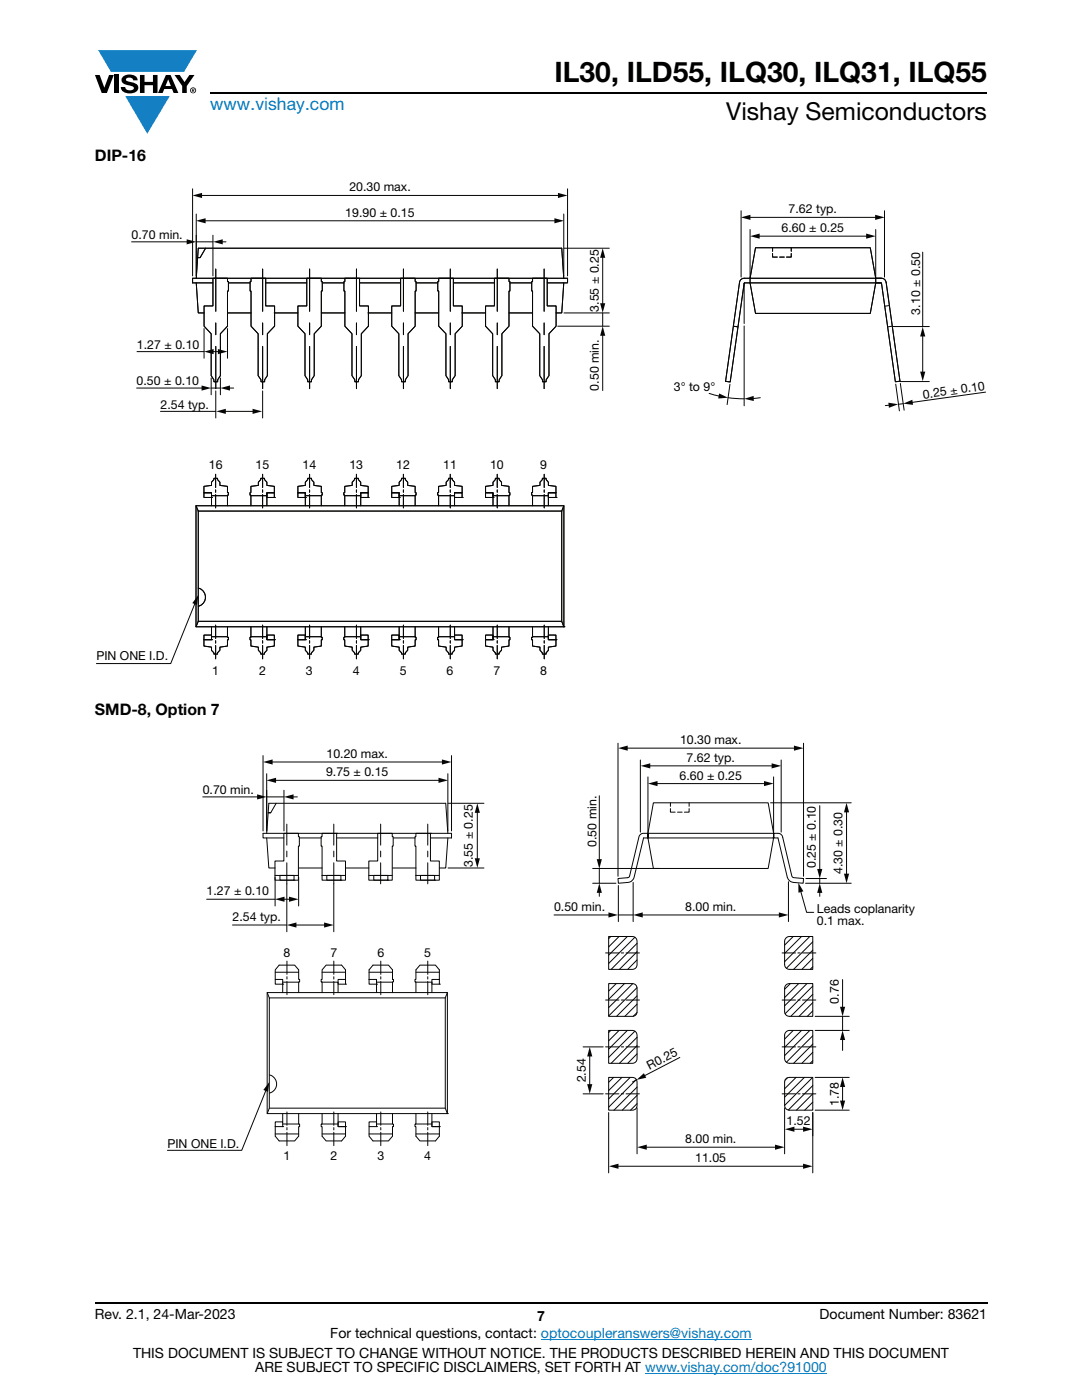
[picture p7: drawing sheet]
<svg xmlns="http://www.w3.org/2000/svg" width="216mm" height="279mm" viewBox="0 0 216 279" stroke-linecap="round" stroke-linejoin="round" font-family="sans-serif">
<g fill="#147fc3">
<path d="M19.6 10h19.7l-2.6 4.3h-1.1h-13.5z"/>
<path d="M25 19.2h8.9l-4.5 7.5z"/>
</g>
<g fill="#000">
<path d="M18.9 15h1l.9 2.5 1-2.5h.9l-1.4 3.6h-1zM22.9 15h.9v3.6h-.9zM24.6 15.3a2.1 2.1 0 0 1 2.8 .3l.1 .4h-.9a.79 .79 0 0 0-.7-.5 .79 .79 0 0 0-.8 .4l.3 .3 1 .2a1.08 1.08 0 0 1 1.2 1 1.08 1.08 0 0 1-1.1 1.2 1.73 1.73 0 0 1-2.4-1.2h.9a.96 .96 0 0 0 .8 .6 .96 .96 0 0 0 .9-.4 1.31 1.31 0 0 0-1.2-.6 1.03 1.03 0 0 1-1.1-.6 1.03 1.03 0 0 1 .2-1.1zM27.9 15h.9v1.3h1.7v-1.3h.9v3.6h-.9v-1.6h-1.7v1.6h-.9zM34.8 15h1.1l.9 1.4 1-1.4h1l-1.5 2.2v1.4h-.9v-1.4z"/>
<path d="M33.6 15.9l.5 1.3h-1.1zM33.1 15l-1.6 3.6h1l.3-.8h1.5l.3 .8h1l-1.6-3.6z"/>
<path d="M38.4 17.8h.2v.2h-.2zM38.3 17.7v.7h.1v-.3l.4 .3-.2-.3 .2-.2-.1-.2z"/>
<path d="M38.1 18a.46 .46 0 0 1 .9 0 .46 .46 0 0 1-.9 0zM37.9 18a.6 .6 0 0 0 1.2 0 .6 .6 0 0 0-1.2 0z"/>
</g>
<path d="M42 18.6h155M18.9 260h178.1" fill="none" stroke="#000" stroke-width=".36"/>
<path d="M107.9 267.3h42.1M128.7 274h36.3" fill="none" stroke="#007ec4" stroke-width=".2"/>
<g fill="none" stroke="#050504" stroke-width=".2">
<path d="M40.7 98.3h1.5v1h-1.5zM42.2 99.3h.1M42.2 98.9h3.2M43 94.7v2.6M43 97.8v.4M43 98.7v2.7M50.1 98.9h3.2M52.4 94.7v2.6M52.4 97.8v.4M52.4 98.7v2.7M53.3 98.3h1.4v1h-1.4zM54.7 99.3h.1"/>
<path d="M59.4 98.3h1.5v1h-1.5zM60.9 99.3h.1M60.9 98.9h3.2M61.8 94.7v2.6M61.8 97.8v.4M61.8 98.7v2.7M68.8 98.9h3.2M71.1 94.7v2.6M71.1 97.8v.4M71.1 98.7v2.7M72 98.3h1.5v1h-1.5zM73.5 99.3h.1"/>
<path d="M78.2 98.3h1.4v1h-1.4zM79.6 99.3h.1M79.6 98.9h3.2M80.5 94.7v2.6M80.5 97.8v.4M80.5 98.7v2.7M87.5 98.9h3.2M89.8 94.7v2.6M89.8 97.8v.4M89.8 98.7v2.7M90.7 98.3h1.5v1h-1.5zM92.2 99.3h.1"/>
<path d="M92.2 98.3v-1.2l-1.5-.2v-.7l-.5-.5v-.2h-.7v.2l-.5 .5v.7l-1.5 .2v1.2h-.2v.5h.2v2.1v-2.1h-.2v-.5h.2v-1.2l1.5-.2v-.7l.5-.5v-.2h.7v.2l.5 .5v.7l1.5 .2v1.2h-1.5v2.6M96.9 98.3h1.5v1h-1.5zM98.4 99.3h.1M98.4 98.9h3.2M99.2 94.7v2.6M99.2 97.8v.4M99.2 98.7v2.7M106.3 98.9h3.1M108.6 94.7v2.6M108.6 97.8v.4M108.6 98.7v2.7M109.4 98.3h1.5v1h-1.5z"/>
<path d="M110.9 99.3h.1M39.1 100.9l.5 1.1M39.1 100.9h73.4v24.2h-73.4zM39.6 102h72.5M39.6 102v22M39.6 117.4a1.87 1.87 0 0 1 1.4 1.8 1.87 1.87 0 0 1-1.4 1.8M45.4 100.9v-2.1h.2v-.5h-.2v-1.2l-1.5-.2v-.7l-.5-.5v-.2h-.7v.2l-.5 .5v.7l-1.5 .2v1.2h1.5v2.6M50.1 100.9v-2.1h-.2v-.5h.2v-1.2l1.5-.2v-.7l.4-.5v-.2h.8v.2l.5 .5v.7l1.4 .2v1.2h-1.4v2.6M64.1 100.9v-2.1h.2v-.5h-.2v-1.2l-1.5-.2v-.7l-.4-.5v-.2h-.8v.2l-.5 .5v.7l-1.5 .2v1.2h1.5v2.6M68.8 100.9v-2.1h-.2v-.5h.2v-1.2l1.5-.2v-.7l.4-.5v-.2h.8v.2l.5 .5v.7l1.5 .2v1.2h-1.5v2.6M82.8 100.9v-2.1h.2v-.5h-.2v-1.2l-1.4-.2v-.7l-.5-.5v-.2h-.8v.2l-.4 .5v.7l-1.5 .2v1.2h1.5v2.6M101.6 100.9v-2.1h.2v-.5h-.2v-1.2l-1.5-.2v-.7l-.5-.5v-.2h-.8v.2l-.4 .5v.7l-1.5 .2v1.2h1.5v2.6"/>
<path d="M106.3 100.9v-2.1h-.2v-.5h.2v-1.2l1.4-.2v-.7l.5-.5v-.2h.8v.2l.4 .5v.7l1.5 .2v1.2h-1.5v2.6M112.1 102v22l.4 1.1M112.5 100.9l-.4 1.1M39 120.2l-4.9 12.2h-14.9M39.6 124h72.5M39.6 124l-.5 1.1M40.7 126.7h1.5v1h-1.5zM42.2 127.1h3.2M42.2 127.7h.1M42.2 125.1v2.6h-1.5M43 124.8v2.6M43 127.9v.4"/>
<path d="M43 128.8v2.7M45.4 125.1v2.1h.2v.5h-.2v1.2l-1.5 .2v.7l-.5 .5v.2h-.7v-.2l-.5-.5v-.7l-1.5-.2v-1.2M50.1 127.1h3.2M50.1 125.1v2.1h-.2v.5h.2v1.2l1.5 .2v.7l.4 .5v.2h.8v-.2l.5-.5v-.7l1.4-.2v-1.2M52.4 124.8v2.6M52.4 127.9v.4M52.4 128.8v2.7M53.3 126.7h1.4v1h-1.4zM53.3 125.1v2.6h1.4M54.7 127.7h.1M59.4 126.7h1.5v1h-1.5zM60.9 127.7h.1"/>
<path d="M60.9 127.1h3.2M60.9 125.1v2.6h-1.5M61.8 124.8v2.6M61.8 127.9v.4M61.8 128.8v2.7M64.1 125.1v2.1h.2v.5h-.2v1.2l-1.5 .2v.7l-.4 .5v.2h-.8v-.2l-.5-.5v-.7l-1.5-.2v-1.2M68.8 127.1h3.2M68.8 125.1v2.1h-.2v.5h.2v1.2l1.5 .2v.7l.4 .5v.2h.8v-.2l.5-.5v-.7l1.5-.2v-1.2M71.1 124.8v2.6M71.1 127.9v.4M71.1 128.8v2.7M72 126.7h1.5v1h-1.5z"/>
<path d="M72 125.1v2.6h1.5M73.5 127.7h.1M78.2 126.7h1.4v1h-1.4zM79.6 127.7h.1M79.6 127.1h3.2M79.7 125.1v2.6h-1.5M80.5 124.8v2.6M80.5 127.9v.4M80.5 128.8v2.7M82.8 125.1v2.1h.2v.5h-.2v1.2l-1.4 .2v.7l-.5 .5v.2h-.8v-.2l-.4-.5v-.7l-1.5-.2v-1.2M87.5 127.1h3.2M89.8 124.8v2.6"/>
<path d="M89.8 127.9v.4M89.8 128.8v2.7M90.7 126.7h1.5v1h-1.5zM92.2 127.7h.1M92.2 127.7h-1.5v-2.6v2.6h1.5M92.2 127.7v1.2l-1.5 .2v.7l-.5 .5v.2h-.7v-.2l-.5-.5v-.7l-1.5-.2v-1.2h-.2v-.5h.2v-2.1v2.1h-.2v.5h.2v1.2l1.5 .2v.7l.5 .5v.2h.7v-.2l.5-.5v-.7l1.5-.2v-1.2M96.9 126.7h1.5v1h-1.5zM98.4 127.7h.1M98.4 127.1h3.2M98.4 125.1v2.6h-1.5M99.2 124.8v2.6M99.2 127.9v.4"/>
<path d="M99.2 128.8v2.7M101.6 125.1v2.1h.2v.5h-.2v1.2l-1.5 .2v.7l-.5 .5v.2h-.8v-.2l-.4-.5v-.7l-1.5-.2v-1.2M106.3 127.1h3.1M106.3 125.1v2.1h-.2v.5h.2v1.2l1.4 .2v.7l.5 .5v.2h.8v-.2l.4-.5v-.7l1.5-.2v-1.2M108.6 124.8v2.6M108.6 127.9v.4M108.6 128.8v2.7M109.4 126.7h1.5v1h-1.5zM109.4 125.1v2.6h1.5M110.9 127.7h.1M112.5 125.1h.1"/>
</g>
<path d="M39.6 118.8l-.3 1.9-.9-.3z" fill="#050504"/>
<path d="M150.8 49.4h22.9l1 6.1v1l-1 6h-22.9l-1.1-6v-1zM151.2 47.1h22M154.2 50.6v.7h.9M154.2 49.4v.8M155.6 51.3h.9M157.9 50.6v.7h-1M157.9 49.4v.8M175.8 56.5h-27.3l-2.8 19.7-.9-.1 2.8-19.8a.89 .89 0 0 1 .9-.8h27.4a.93 .93 0 0 1 .9 .8l2.8 19.8-.9 .1-2.8-19.7h-1.3M146.3 65.1l1 .1M177.5 61l-1 .1M178 65.1l-.9 .1" fill="none" stroke="#050504" stroke-width=".2"/>
<g fill="#050504">
<path d="M172.8 46.6l1.9 .5-1.9 .5z"/>
<path d="M149.7 47.1l1.9-.5v1z"/>
</g>
<path d="M149.4 43.4h25.6M149.7 45.8v9.7M174.7 45.8v9.7" fill="none" stroke="#050504" stroke-width=".2"/>
<g fill="#050504">
<path d="M147.8 43.4l1.9-.5v1z"/>
<path d="M174.6 42.9l1.9 .5-1.9 .5z"/>
</g>
<path d="M147.9 42.1v13.2M176.5 42.1v13.2M184.1 66.8v7.7" fill="none" stroke="#050504" stroke-width=".2"/>
<g fill="#050504">
<path d="M183.6 74.2h1l-.5 1.9z"/>
<path d="M184.1 65.2l.5 2h-1z"/>
</g>
<path d="M178 65.2h7.4M179.6 76.1h5.8M196.7 78.3l-14.9 2M180.2 80.6l-.9 .1" fill="none" stroke="#050504" stroke-width=".2"/>
<path d="M180.2 80.6l1.8-.8 .2 1z" fill="#050504"/>
<path d="M177.7 80.8l-1 .1" fill="none" stroke="#050504" stroke-width=".2"/>
<path d="M177.3 80.4l1.9 .3-1.8 .7z" fill="#050504"/>
<g fill="none" stroke="#050504" stroke-width=".2">
<path d="M148.5 56.5v8.1M150.8 49.4h22.9l1 6.1v1l-1 6h-22.9l-1.1-6v-1zM154.2 50.6v.7h.9M154.2 49.4v.8M155.6 51.3h.9M157.9 50.6v.7h-1M157.9 49.4v.8M174.6 56.5l1.3 .1 2.8 19.6 .9-.1-2.9-20a.87 .87 0 0 0-.8-.6l-27.7 .1a.9 .9 0 0 0-.6 .7l-2.8 19.8 .9 .1 2.8-19.6M175.8 56.5l-27.3 .1M184.1 50.3v14.9M145.3 79.4l3.2 .2M145.7 76.7l-.6 4.1"/>
<path d="M146.3 65.1l1 .1M148.5 65v16M151.7 79.4l-1.6 .1M178.7 76.7l.8 5.3M179.7 76.5l.7 5.4"/>
</g>
<path d="M148.5 79.6l1.9-.6v1z" fill="#050504"/>
<path d="M141.5 78.5l2.2 .6" fill="none" stroke="#050504" stroke-width=".2"/>
<path d="M143.5 78.5l1.8 .9-2 .1z" fill="#050504"/>
<g fill="none" stroke="#050504" stroke-width=".2">
<path d="M39.2 55.5l.4-6h72.5l.4 6M39.2 56.5l.4 6h1.1M40.7 44.1h70.3M41 49.5l-1.1 1.9h-.5h.5M43.1 53.7v8.4M45.6 56.5h4.3M52.4 53.7v8.4M53 56.5h8.2M61.8 53.7v8.4M64.3 56.5h4.3M71.1 53.7v8.4M71.7 56.5h8.2"/>
<path d="M80.5 53.7v8.4M83 56.5h4.3M89.9 53.7v8.4M90.5 56.5h8.2M99.2 53.7v8.4M101.8 56.5h4.3M108.6 53.7v8.4M109.2 56.5h4v-1h-74.8v1h4.1M112.5 56.5l-.4 6h-1.1M43.1 64.5v2.3M43.1 69.1v8.5M45.4 62.5h4.7"/>
<path d="M52.4 64.5v2.3M52.4 69.1v8.5M54.7 62.5h4.7M61.8 64.5v2.3M61.8 69.1v8.5M64.1 62.5h4.7M71.1 64.5v2.3M71.1 69.1v8.5M73.4 62.5h4.8M80.5 64.5v2.3M80.5 69.1v8.5M82.8 62.5h4.7"/>
<path d="M89.9 64.5v2.3M89.9 69.1v8.5M92.2 62.5h4.7M99.2 64.5v2.3M99.2 69.1v8.5M101.6 62.5h4.7M108.6 64.5v2.3M108.6 69.1v8.5"/>
</g>
<g fill="#050504">
<path d="M39.1 44.1l1.9-.6v1.1z"/>
<path d="M110.6 43.5l1.9 .6-1.9 .5z"/>
</g>
<path d="M40 39h71.7M39.2 42.7v12.4M112.5 42.7v12.4" fill="none" stroke="#050504" stroke-width=".2"/>
<g fill="#050504">
<path d="M38.4 39l1.9-.5v1z"/>
<path d="M111.3 38.5l1.9 .5-1.9 .5z"/>
</g>
<path d="M38.4 37.7v17.4M113.2 37.7v17.4M42.5 55.5h2.9v.7h.2v1.9h-.2v7l-1.4 1.5v8.4l-.6 .8v.4h-.7v-.4l-.6-.8v-8.4l-1.4-1.5v-4h1.8zM50.1 55.5h2.9v5.6h1.8v4l-1.5 1.5v8.4l-.5 .8v.4h-.7v-.4l-.6-.8v-8.4l-1.4-1.5v-7h-.2v-1.9h.2zM61.2 55.5h2.9v.7h.2v1.9h-.2v7l-1.4 1.5v8.4l-.5 .8v.4h-.8v-.4l-.5-.8v-8.4l-1.5-1.5v-4h1.8zM68.8 55.5h2.9v5.6h1.8v4l-1.4 1.5v8.4l-.6 .8v.4h-.7v-.4l-.6-.8v-8.4l-1.4-1.5v-7h-.2v-1.9h.2zM79.9 55.5h2.9v.7h.2v1.9h-.2v7l-1.4 1.5v8.4l-.5 .8v.4h-.8v-.4l-.5-.8v-8.4l-1.4-1.5v-4h1.7zM87.5 55.5h3v5.6h1.7v4l-1.4 1.5v8.4l-.5 .8v.4h-.8v-.4l-.5-.8v-8.4l-1.5-1.5v-7h-.2v-1.9h.2zM98.7 55.5h2.9v.7h.2v1.9h-.2v7l-1.5 1.5v8.4l-.5 .8v.4h-.8v-.4l-.5-.8v-8.4l-1.4-1.5v-4h1.8zM106.3 55.5h2.9v5.6h1.8v4l-1.5 1.5v8.4l-.5 .8v.4h-.8v-.4l-.5-.8v-8.4l-1.4-1.5v-7h-.2v-1.9h.2zM27.3 77.4h13.3M42.1 77.4h1.9" fill="none" stroke="#050504" stroke-width=".2"/>
<path d="M40.2 76.9l1.9 .5-1.9 .6z" fill="#050504"/>
<path d="M45.5 77.4h1.1" fill="none" stroke="#050504" stroke-width=".2"/>
<path d="M44 77.4l1.9-.5v1.1z" fill="#050504"/>
<path d="M27.3 70.2h13.4M42.1 75.4v3.4M42.3 70.2h1.5M44 75.4v3.4" fill="none" stroke="#050504" stroke-width=".2"/>
<g fill="#050504">
<path d="M43.5 69.7l1.9 .5-1.9 .5z"/>
<path d="M40.7 70.2l1.9-.5v1z"/>
</g>
<path d="M40.7 65.6v5.9M45.4 65.6v5.9M32 82.1h11.1M44.7 82.1h6" fill="none" stroke="#050504" stroke-width=".2"/>
<g fill="#050504">
<path d="M50.4 81.6l1.9 .5-1.9 .5z"/>
<path d="M43.1 82.1l2-.5v1z"/>
</g>
<path d="M26.3 48.3h11.3M39.2 48.3h3.3M43.1 78v5.4M52.4 78v5.4" fill="none" stroke="#050504" stroke-width=".2"/>
<path d="M37.2 47.8l2 .5-2 .5z" fill="#050504"/>
<path d="M44.1 48.3h1" fill="none" stroke="#050504" stroke-width=".2"/>
<path d="M42.5 48.3l1.9-.5v1z" fill="#050504"/>
<path d="M39.2 46.9v8.2M42.5 46.9v8.2M120.3 51.1v9.8" fill="none" stroke="#050504" stroke-width=".2"/>
<g fill="#050504">
<path d="M120.3 49.5l.5 1.9h-1.1z"/>
<path d="M119.7 60.5h1.1l-.5 1.9z"/>
</g>
<path d="M112.5 49.5h9.1M120.3 62.5v2.6M120.3 66.7v11.2" fill="none" stroke="#050504" stroke-width=".2"/>
<path d="M120.3 65.1l.5 1.9h-1.1z" fill="#050504"/>
<g fill="none" stroke="#050504" stroke-width=".2">
<path d="M39.2 55.5l.4-6h72.5l.4 6M39.2 56.5l.4 6h1.1M41 49.5l-1.1 1.9h-.5h.5M42.5 55.5h2.9v.7h.2v1.9h-.2v7l-1.4 1.5v8.4l-.6 .8v.4h-.7v-.4l-.6-.8v-8.4l-1.4-1.5v-4h1.8zM43.1 53.7v8.4M45.6 56.5h4.3M50.1 55.5h2.9v5.6h1.8v4l-1.4 1.5v8.4l-.6 .8v.4h-.7v-.4l-.6-.8v-8.4l-1.4-1.5v-7h-.2v-1.9h.2zM52.4 53.7v8.4M53 56.5h8.2M61.2 55.5h2.9v.7h.2v1.9h-.2v7l-1.4 1.5v8.4l-.5 .8v.4h-.8v-.4l-.5-.8v-8.4l-1.5-1.5v-4h1.8zM61.8 53.7v8.4M64.3 56.5h4.3"/>
<path d="M68.8 55.5h2.9v5.6h1.8v4l-1.4 1.5v8.4l-.6 .8v.4h-.7v-.4l-.6-.8v-8.4l-1.4-1.5v-7h-.2v-1.9h.2zM71.1 53.7v8.4M71.7 56.5h8.2M79.9 55.5h2.9v.7h.2v1.9h-.2v7l-1.4 1.5v8.4l-.5 .8v.4h-.8v-.4l-.5-.8v-8.4l-1.4-1.5v-4h1.7zM80.5 53.7v8.4M83 56.5h4.3M87.5 55.5h3v5.6h1.7v4l-1.4 1.5v8.4l-.5 .8v.4h-.8v-.4l-.5-.8v-8.4l-1.5-1.5v-7h-.1v-1.9h.1zM89.9 53.7v8.4M90.5 56.5h8.2M98.7 55.5h2.9v.7h.2v1.9h-.2v7l-1.5 1.5v8.4l-.5 .8v.4h-.8v-.4l-.5-.8v-8.4l-1.4-1.5v-4h1.8zM99.2 53.7v8.4M101.7 56.5h4.4"/>
<path d="M106.3 55.5h2.9v5.6h1.8v4l-1.5 1.5v8.4l-.5 .8v.4h-.8v-.4l-.5-.8v-8.4l-1.4-1.5v-7h-.2v-1.9h.2zM108.6 53.7v8.4M109.2 56.5h4v-1h-74.8v1h4.1M112.5 56.5l-.4 6h-1.1M43.1 64.5v2.3M43.1 69.1v8.5M45.4 62.5h4.7M52.4 64.5v2.3M52.4 69.1v8.5M54.7 62.5h4.7M61.8 64.5v2.3M61.8 69.1v8.5"/>
<path d="M64.1 62.5h4.7M71.1 64.5v2.3M71.1 69.1v8.5M73.4 62.5h4.8M80.5 64.5v2.3M80.5 69.1v8.5M82.8 62.5h4.7M89.9 64.5v2.3M89.9 69.1v8.5M92.2 62.5h4.7M99.2 64.5v2.3M99.2 69.1v8.5"/>
<path d="M101.6 62.5h4.7M108.6 64.5v2.3M108.6 69.1v8.5M111.3 65.1h10.3M112.5 62.5h9.1M121.5 196.3h4.7a.9 .9 0 0 1 .9 .9v4.7a.89 .89 0 0 1-.9 .9h-4.7zM123 196.3l-1.5 1.5M124.6 196.3l-3.1 3.1M126.3 196.3l-4.8 4.8M127.1 198.8l-4.1 4M127.1 197.1l-5.6 5.7M156.6 197.2a.94 .94 0 0 1 .9-.9h4.7v6.5h-4.7a.93 .93 0 0 1-.9-.9"/>
<path d="M157.7 196.3l-1.1 1.1M159.4 196.3l-2.8 2.8M161 196.3l-4.4 4.4M162.2 198.4l-4.4 4.4M162.2 196.8l-5.5 5.5M168.1 195.5v5.8M121.5 215h4.7a.9 .9 0 0 1 .9 .9v4.7a.89 .89 0 0 1-.9 1h-4.7zM122.4 215l-.9 1M124.1 215l-2.6 2.6M125.7 215l-4.2 4.3M127 215.4l-5.5 5.6M127.1 218.6l-2.9 3"/>
<path d="M127.1 202.1l-.8 .7M127.1 200.4l-2.4 2.4M127.1 217l-4.6 4.6M157 215.2l.5-.2h4.7v6.6h-4.7a.93 .93 0 0 1-.9-1v-4.7zM157.1 215.1l-.4 .5M158.8 215l-2.2 2.3M160.5 215l-3.9 4M162.2 215l-5.6 5.6M162.2 201.7l-1.1 1.1M162.2 200.1l-2.8 2.7M162.2 220l-1.6 1.6M162.2 218.3l-3.3 3.3"/>
<path d="M162.2 216.6l-4.9 4.9M168.1 202.8v2.8M127.1 220.3l-1.3 1.3"/>
</g>
<path d="M167.6 200.9h1l-.5 1.9z" fill="#050504"/>
<path d="M168.1 207.2v2.4" fill="none" stroke="#050504" stroke-width=".2"/>
<path d="M168.1 205.6l.5 2h-1z" fill="#050504"/>
<g fill="none" stroke="#050504" stroke-width=".2">
<path d="M120.8 199.6h2.7M124 199.6h.5M124.9 199.6h2.7M156.1 199.6h2.6M156.6 197.2v4.7M159.2 199.6h.5M160.1 199.6h2.7M120.8 208.9h2.7M120.8 218.3h2.7M121.5 205.6h4.7a.94 .94 0 0 1 .9 1v4.7a.92 .92 0 0 1-.9 .9h-4.7zM121.9 205.6l-.4 .5M123.5 205.6l-2 2.1"/>
<path d="M124 208.9h.4M124 218.3h.5M124.9 208.9h2.7M124.9 218.3h2.7M125.2 205.6l-3.7 3.8M126.7 205.8l-5.2 5.2M127.1 210.3l-1.8 1.9M127.1 208.7l-3.5 3.5M127.1 207l-5.2 5.2M156.1 218.3h2.6M156.1 208.9h2.6M157 205.8l.5-.2h4.7v6.6h-4.7a.98 .98 0 0 1-.9-.9v-4.7z"/>
<path d="M158.3 205.6l-1.7 1.8M159.2 218.3h.5M159.2 208.9h.5M159.9 205.6l-3.3 3.4M160.1 218.3h2.7M160.1 208.9h2.7M161.6 205.6l-5 5.1M162.2 211.7l-.5 .5M162.2 210l-2.2 2.2M162.2 208.4l-3.8 3.8M162.2 206.7l-5.3 5.3M162.7 205.6h6.8"/>
<path d="M162.7 202.8h6.8M168.1 216.6v3.4"/>
</g>
<g fill="#050504">
<path d="M168.1 215l.5 1.9h-1z"/>
<path d="M167.6 219.6h1l-.5 2z"/>
</g>
<path d="M117.7 210.5v6.2M162.7 215h6.8M162.7 221.6h6.8" fill="none" stroke="#050504" stroke-width=".2"/>
<g fill="#050504">
<path d="M117.7 208.9l.5 1.9h-1z"/>
<path d="M117.2 216.4h1l-.5 1.9z"/>
</g>
<path d="M116.4 218.3h4M116.4 208.9h4M158.2 225.4h2.4" fill="none" stroke="#050504" stroke-width=".2"/>
<g fill="#050504">
<path d="M156.6 225.4l1.9-.6v1.1z"/>
<path d="M160.2 224.8l2 .6-2 .5z"/>
</g>
<path d="M123.1 232.7h37.5M162.2 222v4.7" fill="none" stroke="#050504" stroke-width=".2"/>
<g fill="#050504">
<path d="M160.2 232.2l2 .5-2 .6z"/>
<path d="M121.5 232.7l1.9-.5v1.1z"/>
</g>
<path d="M121.5 222v12.1M128.7 228.9h26.3M162.2 222v12.1" fill="none" stroke="#050504" stroke-width=".2"/>
<g fill="#050504">
<path d="M127.1 228.9l2-.5v1.1z"/>
<path d="M154.6 228.4l2 .5-2 .6z"/>
</g>
<path d="M135.7 211l-7.3 3.8M127.1 221.1v9.2M156.6 221.1v9.2" fill="none" stroke="#050504" stroke-width=".2"/>
<path d="M127 215.5l1.5-1.3 .5 .9z" fill="#050504"/>
<g fill="none" stroke="#050504" stroke-width=".2">
<path d="M123.3 148.3v26.6M127.8 151.7v14.4M129.3 155v12.3M154.4 155v12.3M155.9 151.7v14.4M160.3 148.3v26.6M118.3 176.3h4.6M118.3 173.3h13.2M119.6 173.3v3M123.4 176.7v7.2M126.3 176.1v7.8M127.7 166.6l.4-.3h1.2v.9v-.9v.9h-.9l-2 8.2a1.32 1.32 0 0 1-1.1 .7l-1.9 .2-.1-1 1.9-.1 .4-.2z"/>
<path d="M129.3 167.2l1.1 6.1h22.9l1.1-6.1M129.3 166.3l1.1-6.1h22.9l1.1 6.1h-25.1v.9M129.3 167.2h25M133.8 160.2v.7M133.8 161.4v.7h.9M135.2 162.1h.9M137.5 161.4v.7h-.9M137.5 160.2v.7M153.7 160.2h16.2M154.4 166.3v.9v-.9h.8a.93 .93 0 0 1 1 .8l1.8 7.7 .4 .4 1.9 .1v1l-2-.2a1.38 1.38 0 0 1-1.2-1l-1.9-7.9h-.8zM157.3 176v7.9M159.7 177.7l1.3 4.4h1.4"/>
<path d="M160.7 176.3h9.2M160.8 175.3h4.1M163.6 175.3v1M120.8 190.2h2.7M121.5 186.9h4.7a.95 .95 0 0 1 .9 .9v4.7a.92 .92 0 0 1-.9 1h-4.7zM121.9 186.9l-.4 .4M123.4 182.6h2.9M123.5 186.9l-2 2.1M124 190.2h.4M124.9 190.2h2.7M125.2 186.9l-3.7 3.7M126.7 187l-5.2 5.3"/>
<path d="M127.1 191.6l-1.8 1.9M127.1 189.9l-3.5 3.6M127.1 188.3l-5.2 5.2M156.1 190.2h2.6M156.7 187.3l.8-.4h4.7v6.6h-4.7a.98 .98 0 0 1-.9-1v-4.7zM158.3 186.9l-1.7 1.7M159.2 190.2h.5M159.9 186.9l-3.3 3.4M160.1 190.2h2.7M161.6 186.9l-5 5M162.2 192.9l-.5 .6M162.2 191.3l-2.2 2.2"/>
<path d="M162.2 189.6l-3.8 3.9M162.2 188l-5.3 5.2M127 215.5l-.8 .4"/>
</g>
<path d="M159.3 176.2l1 1.7-1 .3z" fill="#050504"/>
<path d="M163.6 160.8v13" fill="none" stroke="#050504" stroke-width=".2"/>
<path d="M163.1 173.4h1l-.5 1.9z" fill="#050504"/>
<path d="M163.6 177.8v1.1" fill="none" stroke="#050504" stroke-width=".2"/>
<path d="M163.6 176.3l.5 1.9h-1z" fill="#050504"/>
<path d="M124.9 149.3h33.9" fill="none" stroke="#050504" stroke-width=".2"/>
<g fill="#050504">
<path d="M123.3 149.3l2-.5v1z"/>
<path d="M158.4 148.8l1.9 .5-1.9 .5z"/>
</g>
<path d="M130.9 156.4h21.9" fill="none" stroke="#050504" stroke-width=".2"/>
<g fill="#050504">
<path d="M129.3 156.4l1.9-.5v1z"/>
<path d="M152.4 155.9l2 .5-2 .5z"/>
</g>
<path d="M129.4 152.8h24.9" fill="none" stroke="#050504" stroke-width=".2"/>
<g fill="#050504">
<path d="M127.8 152.8l1.9-.5v1.1z"/>
<path d="M154 152.3l1.9 .5-1.9 .6z"/>
</g>
<path d="M168.9 161.8v12.9" fill="none" stroke="#050504" stroke-width=".2"/>
<g fill="#050504">
<path d="M168.4 174.4h1l-.5 1.9z"/>
<path d="M168.9 160.2l.5 1.9h-1z"/>
</g>
<path d="M127.9 182.6h27.9" fill="none" stroke="#050504" stroke-width=".2"/>
<g fill="#050504">
<path d="M126.3 182.6l1.9-.5v1z"/>
<path d="M155.4 182.1l1.9 .5-1.9 .5z"/>
</g>
<path d="M110.6 182.6h11.2" fill="none" stroke="#050504" stroke-width=".2"/>
<path d="M121.4 182.1l1.9 .5-1.9 .5z" fill="#050504"/>
<path d="M119.6 158.8v13" fill="none" stroke="#050504" stroke-width=".2"/>
<path d="M119.1 171.5h1l-.5 1.9z" fill="#050504"/>
<path d="M119.6 177.8v1.1" fill="none" stroke="#050504" stroke-width=".2"/>
<path d="M119.6 176.3l.5 1.9h-1z" fill="#050504"/>
<g fill="none" stroke="#050504" stroke-width=".2">
<path d="M53.3 198.1h36v24.1h-36zM53.3 198.1l.4 1.1M54.9 195.5v-1.9l.8-1h3.1l.8 1v1.9h.2v.5h-.2v2.1M54.9 194h4.7M54.9 195.5h1.5v.9h-1.5zM56.4 196.4h.1M56.4 196h3.2M56.4 196.4v1.7M57.3 191.8v2.7M57.3 194.9v.5M57.3 195.9v2.6M64.3 194h4.6"/>
<path d="M64.3 196h3.2v2.1M66.6 191.8v2.7M66.6 194.9v.5M66.6 195.9v2.6M67.5 195.5h1.4v.9h-1.4zM68.9 195.5v-1.9l-.7-1h-3.1l-.8 1v1.9h-.2v.5h.2v2.1M68.9 196.4h.1M73.6 194h4.7M73.6 195.5h1.5v.9h-1.5zM73.6 195.5v-1.9l.8-1h3.1l.8 1v1.9h.2v.5h-.2v2.1M75.1 196.4h.1M75.1 196h3.2"/>
<path d="M75.1 196.4v1.7M76 191.8v2.7M76 194.9v.5M76 195.9v2.6M83 194h4.7M83 196h3.2v2.1M85.4 191.8v2.7M85.4 194.9v.5M85.4 195.9v2.6M86.2 195.5h1.5v.9h-1.5zM87.7 196.4h.1M87.7 195.5v-1.9l-.8-1h-3.1l-.8 1v1.9h-.2v.5h.2v2.1"/>
<path d="M88.8 199.2h-35.1v22l-.4 1M88.8 199.2v22l.5 1M89.3 198.1l-.5 1.1M53.1 217.4l-4.9 12.2h-14.8M53.7 214.5a1.86 1.86 0 0 1 1.5 1.8 1.86 1.86 0 0 1-1.5 1.9M53.7 221.2h35.1M54.9 226.3h4.7M54.9 223.9h1.5v.9h-1.5zM56.4 222.2v1.7M56.4 224.3h3.2M56.4 224.8h.1M57.3 221.9v2.7"/>
<path d="M57.3 225v.5M57.3 226v2.6M59.6 222.2v2.1h.2v.5h-.2v2l-.8 .9h-3.1l-.8-.9v-2M64.3 226.3h4.6M64.3 222.2v2.1h-.2v.5h.2v2l.8 .9h3.1l.7-.9v-2h-1.4v-2.6M64.3 224.3h3.2M66.6 221.9v2.7M66.6 225v.5M66.6 226v2.6M67.5 223.9h1.4v.9h-1.4zM68.9 224.8h.1M73.6 223.9h1.5v.9h-1.5z"/>
<path d="M73.6 226.3h4.7M75.1 224.8h.1M75.1 222.2v1.7M75.1 224.3h3.2M76 221.9v2.7M76 225v.5M76 226v2.6M78.3 222.2v2.1h.2v.5h-.2v2l-.8 .9h-3.1l-.8-.9v-2M83 226.3h4.7M83 222.2v2.1h-.2v.5h.2v2l.8 .9h3.1l.8-.9v-2h-1.5v-2.6M83 224.3h3.2M85.4 221.9v2.7"/>
<path d="M85.4 225v.5M85.4 226v2.6M86.2 223.9h1.5v.9h-1.5zM87.7 224.8h.1M89.3 222.2h.1"/>
</g>
<path d="M53.7 215.9l-.2 2-1-.4z" fill="#050504"/>
<g fill="none" stroke="#050504" stroke-width=".2">
<path d="M52.5 150.8v15M53.2 154.4v11.4M53.2 159h3.5M58.2 159h1.1M89.4 154.4v11.4M90.1 150.8v15M53.2 167.2l.4 6h1.3M55.1 160.3l-1.1 1.9h-.5h.5M56.7 167.2h-4.2v-.9h37.6v.9h-4.2M57.2 164.5v4.2M57.2 169.9v1.1M57.2 172.2v4.2"/>
<path d="M59.6 173.2h4.7M59.8 167.2h4.3M66.6 164.5v4.2M66.6 169.9v1.1M66.6 172.2v4.2M67.2 167.2h8.2M68.9 173.2h4.7M76 164.5v4.2M76 169.9v1.1M76 172.2v4.2M78.3 173.2h4.7M78.5 167.2h4.3"/>
<path d="M85.4 164.5v4.2M85.4 169.9v1.1M85.4 172.2v4.2M89.4 167.2l-.5 6h-1.2M89.4 166.3l-.5-6h-35.3l-.4 6M89.4 173.2h7.2M89.4 160.3h7.2"/>
</g>
<path d="M56.7 159l1.9-.5v1.1z" fill="#050504"/>
<g fill="none" stroke="#050504" stroke-width=".2">
<path d="M53.2 157.7v8.1M56.7 157.7v8.1M54.9 174.7h4.6M54.9 175.1v5.7M55.9 174.7h2.8v1h-2.8zM56.6 166.3h2.9v.7h.2v1.9h-.2v6.8h-4.6v-3.9h1.7zM57.2 176.4v9.6M58.7 175.7h.1M59.6 175.1v5.7M64.2 174.7h4.7M64.3 166.3h2.9v5.5h1.7v3.9h-4.6v-6.8h-.2v-1.9h.2zM65.2 174.7h2.8v1h-2.8z"/>
<path d="M66.6 176.4v9.6M67.2 166.3h.2M68 175.7h.1M73.6 174.7h4.7M74.6 174.7h2.8v1h-2.8zM75.4 166.3h2.9v.7h.2v1.9h-.2v6.8h-4.7v-3.9h1.8zM77.4 175.7h.1M82.9 174.7h4.7M83 166.3h2.9v5.5h1.8v3.9h-4.7v-6.8h-.2v-1.9h.2zM83.9 174.7h2.8v1h-2.8zM85.9 166.3h.2M86.7 175.7h.1"/>
<path d="M46.4 184.6h10.8M58.8 184.6h6.2"/>
</g>
<g fill="#050504">
<path d="M64.7 184.1l1.9 .5-1.9 .5z"/>
<path d="M57.2 184.6l1.9-.5v1z"/>
</g>
<path d="M41.2 179.5h13.7M56.4 179.5h1.6" fill="none" stroke="#050504" stroke-width=".2"/>
<g fill="#050504">
<path d="M57.7 179l1.9 .5-1.9 .5z"/>
<path d="M54.9 179.5l1.9-.5v1z"/>
</g>
<path d="M95.2 161.9v9.7" fill="none" stroke="#050504" stroke-width=".2"/>
<g fill="#050504">
<path d="M95.2 160.3l.6 1.9h-1.1z"/>
<path d="M94.7 171.3h1.1l-.6 1.9z"/>
</g>
<path d="M40.5 159h11.2" fill="none" stroke="#050504" stroke-width=".2"/>
<path d="M51.3 158.5l1.9 .5-1.9 .6z" fill="#050504"/>
<path d="M54.7 155.7h33.1" fill="none" stroke="#050504" stroke-width=".2"/>
<g fill="#050504">
<path d="M53.2 155.7l1.9-.5v1z"/>
<path d="M87.5 155.2l1.9 .5-1.9 .5z"/>
</g>
<path d="M54 152.1h34.5" fill="none" stroke="#050504" stroke-width=".2"/>
<g fill="#050504">
<path d="M52.5 152.1l1.9-.5v1z"/>
<path d="M88.2 151.6l1.9 .5-1.9 .5z"/>
</g>
<text font-size="5.6" x="110.6" y="16.4">IL30, ILD55, ILQ30, ILQ31, ILQ55</text>
<text font-size="4.9" x="144.9" y="24">Vishay Semiconductors</text>
<text font-size="3.5" fill="#007ec4" x="42" y="21.9">www.vishay.com</text>
<g font-size="3.2">
<text x="18.9" y="32.1">DIP-16</text>
<text x="18.9" y="142.8">SMD-8, Option 7</text>
</g>
<g font-size="2.8">
<text x="18.9" y="263.3">Rev. 2.1, 24-Mar-2023</text>
<text x="107.2" y="263.6">7</text>
<text x="163.6" y="263.3">Document Number: 83621</text>
<text x="65.9" y="267.1">For technical questions, contact: optocoupleranswers@vishay.com</text>
<text x="26.5" y="271">THIS DOCUMENT IS SUBJECT TO CHANGE WITHOUT NOTICE. THE PRODUCTS DESCRIBED HEREIN AND THIS DOCUMENT</text>
<text x="50.9" y="273.8">ARE SUBJECT TO SPECIFIC DISCLAIMERS, SET FORTH AT www.vishay.com/doc?91000</text>
</g>
<g font-size="2.5">
<text x="69.7" y="38.2">20.30 max.</text>
<text x="26.3" y="47.7">0.70 min.</text>
<text x="68.9" y="43.3">19.90 ± 0.15</text>
<text x="156" y="46.3">6.60 ± 0.25</text>
<text x="157.4" y="42.6">7.62 typ.</text>
<text x="119.5" y="62.2" transform="rotate(-90 119.5 62.2)">3.55 ± 0.25</text>
<text x="183.6" y="62.8" transform="rotate(-90 183.6 62.8)">3.10 ± 0.50</text>
<text x="27.3" y="69.6">1.27 ± 0.10</text>
<text x="27.3" y="76.9">0.50 ± 0.10</text>
<text x="119.5" y="77.9" transform="rotate(-90 119.5 77.9)">0.50 min.</text>
<text x="32" y="81.6">2.54 typ.</text>
<text x="134.5" y="78.1">3° to 9°</text>
<text x="184.3" y="79.5" transform="rotate(-8 184.3 79.5)">0.25 ± 0.10</text>
<text x="41.7" y="93.5">16</text>
<text x="51" y="93.5">15</text>
<text x="60.4" y="93.5">14</text>
<text x="69.7" y="93.5">13</text>
<text x="79.1" y="93.5">12</text>
<text x="88.4" y="93.5">11</text>
<text x="97.8" y="93.5">10</text>
<text x="107.8" y="93.5">9</text>
<text x="19.2" y="131.6">PIN ONE I.D.</text>
<text x="42.3" y="134.7">1</text>
<text x="51.7" y="134.7">2</text>
<text x="61.1" y="134.7">3</text>
<text x="70.4" y="134.7">4</text>
<text x="79.8" y="134.7">5</text>
<text x="89.1" y="134.7">6</text>
<text x="98.5" y="134.7">7</text>
<text x="107.8" y="134.7">8</text>
<text x="135.7" y="148.5">10.30 max.</text>
<text x="65.1" y="155">9.75 ± 0.15</text>
<text x="65.2" y="151.3">10.20 max.</text>
<text x="135.6" y="155.6">6.60 ± 0.25</text>
<text x="137" y="152.1">7.62 typ.</text>
<text x="40.5" y="158.5">0.70 min.</text>
<text x="94.4" y="173" transform="rotate(-90 94.4 173)">3.55 ± 0.25</text>
<text x="119.1" y="169" transform="rotate(-90 119.1 169)">0.50 min.</text>
<text x="162.8" y="173.3" transform="rotate(-90 162.8 173.3)">0.25 ± 0.10</text>
<text x="41.2" y="178.7">1.27 ± 0.10</text>
<text x="168.1" y="174.5" transform="rotate(-90 168.1 174.5)">4.30 ± 0.30</text>
<text x="46.4" y="183.8">2.54 typ.</text>
<text x="110.6" y="181.8">0.50 min.</text>
<text x="136.7" y="181.8">8.00 min.</text>
<text x="163" y="182.2">Leads coplanarity</text>
<text x="163" y="184.7">0.1 max.</text>
<text x="56.6" y="191">8</text>
<text x="65.9" y="191">7</text>
<text x="75.3" y="191">6</text>
<text x="84.7" y="191">5</text>
<text x="167.3" y="200.3" transform="rotate(-90 167.3 200.3)">0.76</text>
<text x="129.6" y="213.5" transform="rotate(-27 129.6 213.5)">R0.25</text>
<text x="116.9" y="216" transform="rotate(-90 116.9 216)">2.54</text>
<text x="167.3" y="220.7" transform="rotate(-90 167.3 220.7)">1.78</text>
<text x="157" y="224.5">1.52</text>
<text x="33.4" y="229">PIN ONE I.D.</text>
<text x="56.6" y="231.4">1</text>
<text x="65.9" y="231.4">2</text>
<text x="75.3" y="231.4">3</text>
<text x="84.7" y="231.4">4</text>
<text x="136.7" y="228.2">8.00 min.</text>
<text x="138.7" y="232">11.05</text>
</g>
</svg>
